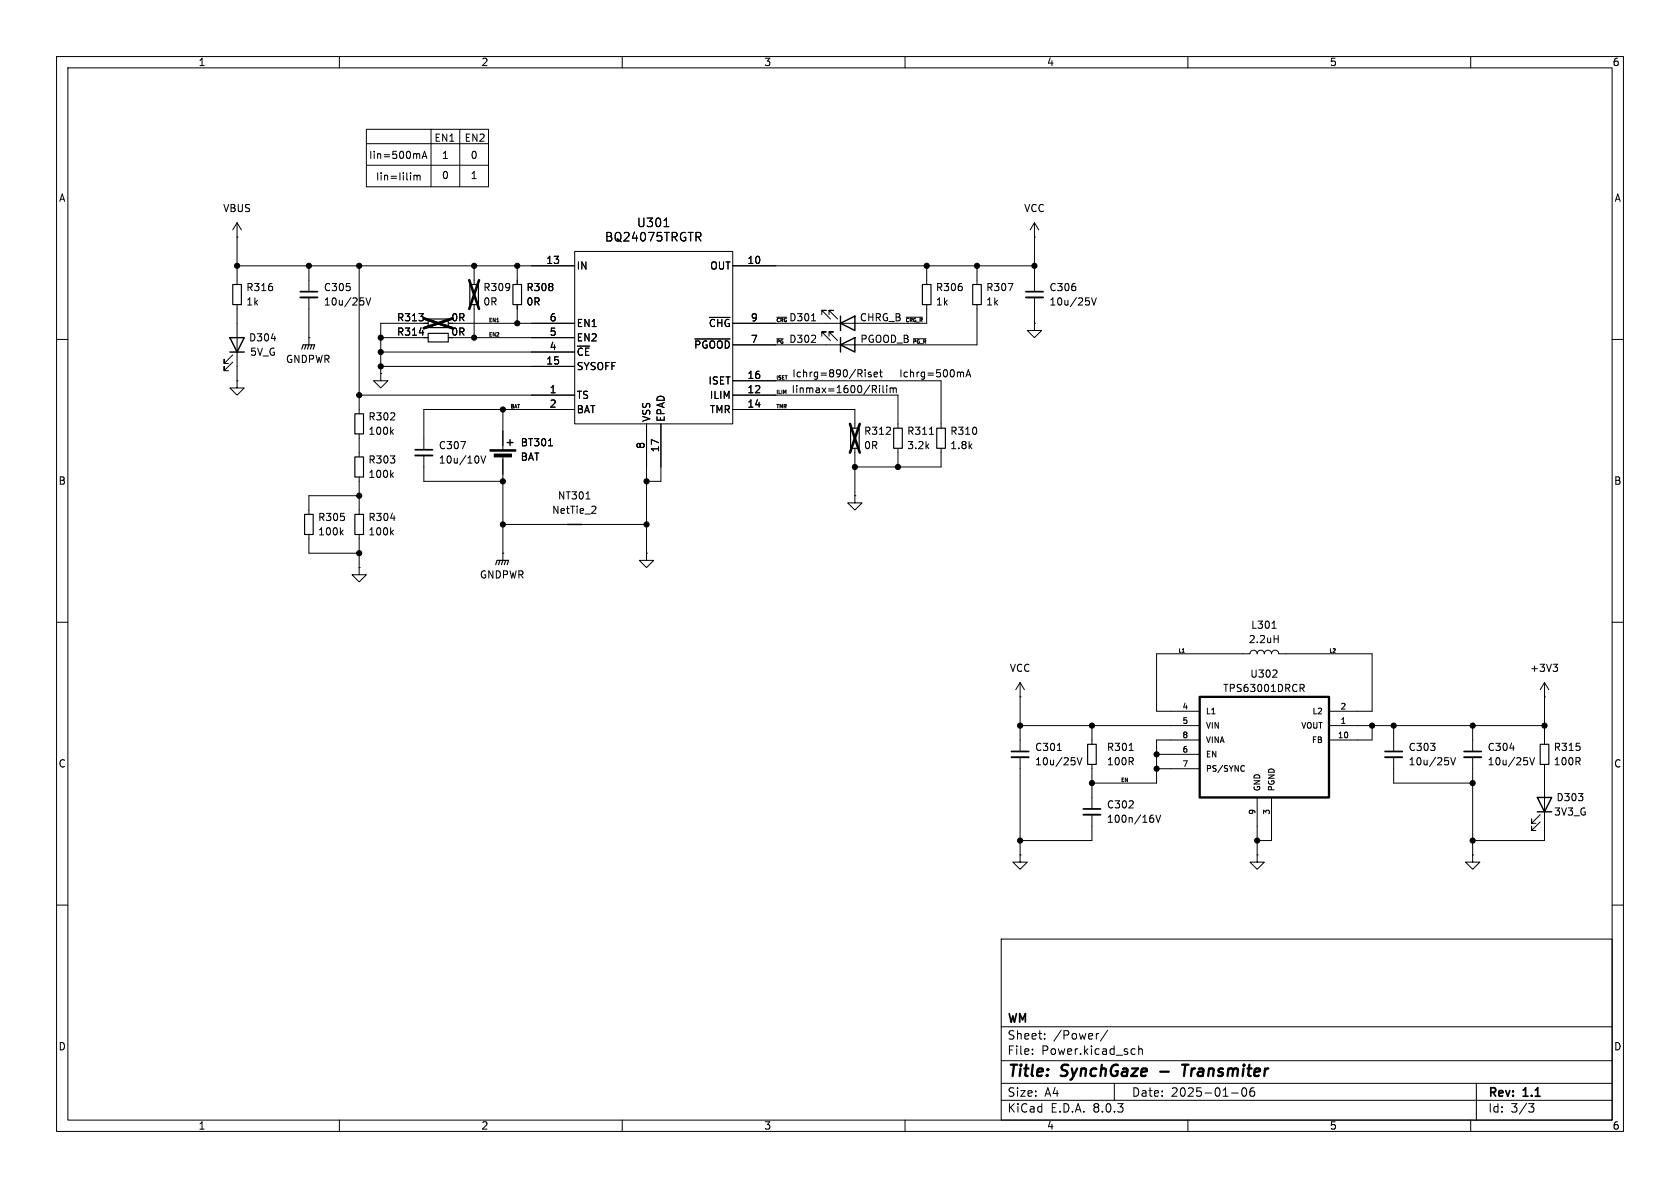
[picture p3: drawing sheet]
<svg xmlns="http://www.w3.org/2000/svg" width="297mm" height="210mm" viewBox="0 0 297 210" stroke-linecap="round" stroke-linejoin="round" font-family="sans-serif">
<g fill="none" stroke="#000" stroke-width=".18">
<path d="M10 10h277v190h-277zM12 12h273v186h-273zM60 10v2M110 10v2M160 10v2M210 10v2M260 10v2M41.9 39.4v10.9M41.9 39.4l-.8 1.2M41.9 39.4l.8 1.2M64.8 22.9h21.6v10.1h-21.6zM64.8 25.4h21.6"/>
<path d="M64.8 29.2h21.6M73.2 31v.8M73.2 31.1l.3-.1 .2 .2M73.7 31.2l.2-.2h.3l.1 .8M73.7 31.2v.6M74.6 28l.4-1.3 .5 1.3M74.7 27.7h.6M76.2 22.9v10.1M81.3 22.9v10.1M182.9 39.4v12.2M182.9 39.4l-.8 1.2M182.9 39.4l.7 1.2"/>
<path d="M10 60h2M41.9 41.9h.1M41.9 47h59.7M41.9 53.8v13.5M48 59.8h.7M54.6 59.7h.1M54.6 47v4.6M54.6 52.6v8.4M63.5 47v26.2M64.3 53.3v.5M64.7 52.7l.4 1.2 .4-1.2M67.3 59.7h8.4"/>
<path d="M74.1 58.8h.8M75.7 57.2h-8.4v8.8M80 59.7h21.6M80 57.2h21.6M83.8 47v3.3M83.8 53.8v5.9M91.4 47v3.3M91.4 53.8v3.4M101.6 44.5h27.9v30.4h-27.9zM117.4 40.1h.9M122.8 59.9h6.3M123.4 41.9l.5 .7"/>
<path d="M123.8 41.2l.1 .2-.1 .4M125.4 56.1h3.7M129.5 47h53.4M137.3 56.1h1.8M143.5 56.7h.7M145.3 55.6v-.7h.7h-.7l1.5 1.5M145.3 59.4v-.7h.7h-.7l1.5 1.5M146.6 55.6v-.7h.7h-.7l1.5 1.5M146.6 59.4v-.7h.7h-.7l1.5 1.5M160.2 56.1h2.9M161.5 59.9h2.2M163.8 53.8v3.4h-34.3"/>
<path d="M163.8 47v3.3M172.7 53.8v7.2h-43.2M172.7 47v3.3M178.2 50.1h.9l-.6 1.3M182.9 41.9h.1M182.9 57.2v1.2h1.2l-1.2 1.3-1.3-1.3h1.3M182.9 57.2h.1M182.9 52.6v4.6M192.5 53.3v.5M193 52.7l.4 1.2 .4-1.2M285 60h2M41.1 64l-1.5 1.5v-.7v.7h.8"/>
<path d="M41.1 62.7l-1.5 1.6v-.8v.8h.8M41.9 67.3v1.3h1.3l-1.3 1.3-1.3-1.3h1.3M41.9 67.3h.1M63.5 76.7v4.1M63.5 69.9h38.1M67.3 66v1.3h1.3l-1.3 1.3-1.3-1.3h1.3M67.3 66h.1M67.3 64.8h34.3M67.3 62.2h34.3M69.2 76.3l.3 .5M69.5 75.9l-.4 .5M81.5 78.1h.8l-.5 1.2"/>
<path d="M88.9 72.4v7.1M97 78.8h.7M101.6 72.4h-26.7v7.1M114.3 74.9v22.9M116.8 74.9v10.2h-2.5M129.5 69.9h29.2v5.8M129.5 72.4h21.6v3.3M129.5 67.3h36.9v8.4M151.1 79.2v8.4M153 65.4v.1M154 65.8h-.3l-.2 .2 .1 .1 .4 .2v.3h-.5M154.5 66.2l.6-.1v-.3h-.4l-.2 .2 .1 .6h.5"/>
<path d="M155.5 68.1v.2M155.5 68.6v.8M155.5 65.8h.5M155.7 65.4v1l.3 .2M156.1 68.1v1.1l.2 .2M156.8 68.1v.2M156.8 68.6v.8M157.4 68.6v.8M157.4 68.7l.3-.1 .2 .2M157.9 68.8l.2-.2h.3l.1 .8M157.9 68.8v.6M158.7 79.2v3.4"/>
<path d="M164.3 76.8h.7M166.4 79.2v3.4h-15.3M170 65.8l.3 .2v.6M170.8 66.6l.4-1.2 .4 1.2M170.9 66.3h.6M54.6 94.5v3.3h8.9M60.3 94.1l.4 .5M60.7 93.7l-.5 .5M63.5 87.6h-8.9v3.3M63.5 84.3v6.6M63.5 94.5v5.8M69.1 91.6h.8"/>
<path d="M69.2 94.1l.3 .5M69.2 83.9l.3 .5M69.5 93.7l-.4 .5M69.5 83.6l-.4 .4M74.9 80.5v4.6h14M84.6 80.8v.8M85 80.6l.4 1.3 .5-1.3M88.9 97.8h.1M88.9 80.5v18.6M88.9 92.7h25.4M103.6 88.2h.7M105.1 89.5l.2 .2v.3l-.7 .7h.7"/>
<path d="M114.3 97.8v1.3h1.3l-1.3 1.2-1.3-1.2h1.3M114.3 97.8h.1M151.1 87.6v1.3h1.3l-1.3 1.3-1.2-1.3h1.2M151.1 87.6h.1M10 110h2M63.5 100.3v1.3h1.3l-1.3 1.3-1.3-1.3h1.3M63.5 100.3h.1M224.9 111.1h.7M225 119.7h.8M225.2 112.9h.8M225.7 118.6v.4M226 112.3v1.3"/>
<path d="M274.6 117.4h.7l-.4 .5M275.1 117.9l.2 .2v.3l-.2 .3M285 110h2M180.3 123.2h.1M180.3 120.7v12.1M180.3 133.9v17.2M180.3 120.7l-.7 1.2M180.3 120.7l.8 1.2M180.3 128.3h31.8M186.9 132.7h.7M190 134.5v.6M190.4 133.9l.5 1.3 .4-1.3"/>
<path d="M193 128.3v3.3M193 135.1v7.9M199.6 132.7h.7M204.5 133.4h7.6M204.5 135.9h7.6M212.1 125.7h-7.6v-10.1h16.5a.64 .64 0 0 1 .6-.7 .64 .64 0 0 1 .6 .7 .64 .64 0 0 1 .7-.7 .64 .64 0 0 1 .6 .7 .64 .64 0 0 1 .7-.7 .64 .64 0 0 1 .6 .7 .64 .64 0 0 1 .6-.7 .64 .64 0 0 1 .7 .7h16.5v10.1h-7.7M212.1 130.8h-7.6v7.6h-11.5M219.7 135.3l.3 .1M220 136.3l-.3 .1M229.8 121h.5l.3 .2-.2 .4h-.6M230.1 121.6l.5 .6M234.9 128.3h38.1"/>
<path d="M242.6 128.3v2.5h-7.7M246.4 128.3v4.5M246.4 133.9v4.5h13.9M256 134.5v.6M256.5 133.9l.4 1.3 .4-1.3M260.3 128.3v4.5M260.3 133.9v17.2M266.9 132.2h.8M270 134.5v.6M270.4 133.9l.5 1.3 .4-1.3M273 123.2h.1M273 120.7l-.7 1.2"/>
<path d="M273 120.7v10.9M273 135.1v13.5h-12.7M273 120.7l.8 1.2M10 160h2M180.3 151.1v1.3h1.3l-1.3 1.3-1.2-1.3h1.2M180.3 151.1h.1M193 144v4.6h-12.7M203.6 144.1h.3M203.7 144.6l.3 .2v.3l-.3 .3M204.3 144.1l.5 1.3 .4-1.3M222.2 151.1v1.3h1.3l-1.3 1.3-1.2-1.3h1.2M222.2 151.1h.1"/>
<path d="M222.2 141v10.1M224.8 141v7.6h-2.6M260.3 151.1v1.3h1.3l-1.3 1.3-1.2-1.3h1.2M260.3 151.1h.1M272.3 145.3l-1.5 1.5v-.7v.7h.7M272.3 144l-1.5 1.5v-.7v.7h.7M285 160h2M177 166h108v32h-108zM60 198v2M110 198v2M160 198v2M177 194.5h108"/>
<path d="M177 191.5h108M177 187.5h108M177 181.5h108M182.5 186.3v.1M182.5 185.5v.1M184.7 183.6v.1M184.7 182.8v.1M194.2 182.7l-.2 .1M195.8 182.1l-1.3 2M197 191.5v3M200.2 185.4l.5 .1M200.7 186.3l-.5 .1"/>
<path d="M201.3 185.5l.2-.1 .4 .1 .1 .9M201.3 184.9v1.5M210 198v2M217.7 193.2h1.2M219.7 192.4l.2-.1a.81 .81 0 0 1 .6 .6 .81 .81 0 0 1-.3 .8l-.2 .1a.81 .81 0 0 1-.3-1.4zM221.7 192.3a.59 .59 0 0 0-.7 .6v.6l.1 .2 .4 .1 .2-.1 .1-.5-.1-.3h-.5l-.2 .3M260 198v2M261 191.5v6.5M270.2 195.1h1l-.5 .6 .4 .1 .1 .5-.3 .3h-.4"/>
</g>
<path d="M205.1 189.4h1.5M209 188.2h1.1M209.6 188.2l-.3 2" fill="none" stroke="#000" stroke-width=".4"/>
<path d="M53.1 52.6h3M181.4 52.6h3M73.4 80.5h3.1M178.8 133.9h3.1M244.9 133.9h3M258.8 133.9h3.1M191.5 144h3.1" fill="none" stroke="#000" stroke-width=".33"/>
<path d="M53.1 51.6h3M181.4 51.6h3M73.4 79.5h3.1M178.8 132.8h3.1M244.9 132.8h3M258.8 132.8h3.1M191.5 143h3.1" fill="none" stroke="#000" stroke-width=".3"/>
<g fill="none" stroke="#000" stroke-width=".2">
<path d="M41.1 50.3h1.6v3.5h-1.6zM75.7 58.9h3.5v1.6h-3.5zM75.7 56.4h3.5v1.5h-3.5zM83.1 50.3h1.5v3.5h-1.5zM90.7 50.3h1.5v3.5h-1.5zM163.1 50.3h1.5v3.5h-1.5zM172 50.3h1.5v3.5h-1.5zM53.3 61.7l.3-.7h2l-.2 .7M54.1 61l-.3 .7M54.6 61l-.2 .7M55.1 61l-.2 .7M62.7 73.2h1.6v3.5h-1.6z"/>
<path d="M150.4 75.7h1.5v3.5h-1.5zM158 75.7h1.5v3.5h-1.5zM165.6 75.7h1.5v3.5h-1.5zM53.8 90.9h1.6v3.6h-1.6zM62.7 90.9h1.6v3.6h-1.6zM62.7 80.8h1.6v3.5h-1.6zM87.6 99.8l.3-.7h2l-.2 .7M88.4 99.1l-.3 .7M88.9 99.1l-.3 .7M89.4 99.1l-.2 .7M192.3 131.6h1.5v3.5h-1.5zM272.3 131.6h1.5v3.5h-1.5z"/>
</g>
<g fill="#000" stroke="#000" stroke-width=".18">
<path d="M86.6 79.5h4.6v.3h-4.6zM87.4 80.3h3v.5h-3z"/>
<circle cx="41.9" cy="47" r=".46"/>
<circle cx="54.6" cy="47" r=".46"/>
<circle cx="63.5" cy="47" r=".46"/>
<circle cx="67.3" cy="59.7" r=".46"/>
<circle cx="83.8" cy="59.7" r=".46"/>
<circle cx="83.8" cy="47" r=".46"/>
<circle cx="91.4" cy="57.2" r=".46"/>
<circle cx="91.4" cy="47" r=".46"/>
<circle cx="163.8" cy="47" r=".46"/>
<circle cx="172.7" cy="47" r=".46"/>
<circle cx="182.9" cy="47" r=".46"/>
<circle cx="63.5" cy="69.9" r=".46"/>
<circle cx="67.3" cy="64.8" r=".46"/>
<circle cx="67.3" cy="62.2" r=".46"/>
<circle cx="88.9" cy="72.4" r=".46"/>
<circle cx="63.5" cy="97.8" r=".46"/>
<circle cx="63.5" cy="87.6" r=".46"/>
<circle cx="88.9" cy="92.7" r=".46"/>
<circle cx="88.9" cy="85.1" r=".46"/>
<circle cx="114.3" cy="92.7" r=".46"/>
<circle cx="114.3" cy="85.1" r=".46"/>
<circle cx="151.1" cy="82.6" r=".46"/>
<circle cx="158.7" cy="82.6" r=".46"/>
<circle cx="180.3" cy="128.3" r=".46"/>
<circle cx="193" cy="138.4" r=".46"/>
<circle cx="193" cy="128.3" r=".46"/>
<circle cx="204.5" cy="135.9" r=".46"/>
<circle cx="204.5" cy="133.4" r=".46"/>
<circle cx="242.6" cy="128.3" r=".46"/>
<circle cx="246.4" cy="128.3" r=".46"/>
<circle cx="260.3" cy="128.3" r=".46"/>
<circle cx="260.3" cy="138.4" r=".46"/>
<circle cx="273" cy="128.3" r=".46"/>
<circle cx="180.3" cy="148.6" r=".46"/>
<circle cx="222.2" cy="148.6" r=".46"/>
<circle cx="260.3" cy="148.6" r=".46"/>
</g>
<path d="M40.6 59.7h2.6l-1.3 2.5zM148.6 57.2l2.5-1.3v2.5zM148.6 55.9v2.5M148.6 59.7v2.5M40.6 62.2h2.6M89.7 78.2h1M90.2 77.7v1M148.6 61l2.5-1.3v2.5zM100.3 92.7h2.6M271.8 141h2.5l-1.3 2.5zM271.8 143.5h2.5" fill="none" stroke="#000" stroke-width=".25"/>
<path d="M74.9 56.3l5.1 1.7M80 56.3l-5.1 1.7M83 49.5l1.7 5.1M84.7 49.5l-1.7 5.1M150.3 74.9l1.7 5.1M152 74.9l-1.7 5.1" fill="none" stroke="#000" stroke-width=".46"/>
<path d="M212.1 123.2h22.8v17.8h-22.8z" fill="none" stroke="#000" stroke-width=".41"/>
<g font-size="2.8">
<text x="178" y="190.9">Title:</text>
<text x="187.7" y="190.9">SynchGaze</text>
<text x="210.7" y="190.9">Transmiter</text>
</g>
<g font-size="2.1">
<text x="112.5" y="40.4">U301</text>
<text x="106.9" y="42.9">BQ24075TRGTR</text>
<text x="178" y="184">Sheet:</text>
<text x="178" y="181.2">WM</text>
<text x="186.2" y="184">/Power/</text>
<text x="178" y="186.7">File:</text>
<text x="184.1" y="186.7">Power.kicad_sch</text>
<text x="178" y="196.9">KiCad</text>
<text x="178" y="194.1">Size:</text>
<text x="184.7" y="194.1">A4</text>
<text x="185.7" y="196.9">E.D.A.</text>
<text x="193.3" y="196.9">8.0.3</text>
<text x="200" y="194.1">Date:</text>
<text x="207" y="194.1">2025-01-06</text>
<text x="263" y="194.3">Rev:</text>
<text x="263" y="196.9">Id:</text>
<text x="267.1" y="196.9">3/3</text>
<text x="269.4" y="194.3">1.1</text>
</g>
<g font-size="1.8">
<text x="35" y="11.9">1</text>
<text x="85" y="11.9">2</text>
<text x="135" y="11.9">3</text>
<text x="185" y="11.9">4</text>
<text x="235" y="11.9">5</text>
<text x="285" y="11.9">6</text>
<text x="65.1" y="28.3">Iin=500mA</text>
<text x="76.7" y="25.3">EN1</text>
<text x="78" y="28.3">1</text>
<text x="82" y="25.3">EN2</text>
<text x="83.1" y="28.3">0</text>
<text x="10.3" y="35.9">A</text>
<text x="66.4" y="32.1">Iin=Iilim</text>
<text x="78" y="31.9">0</text>
<text x="83.1" y="31.9">1</text>
<text x="285.3" y="35.9">A</text>
<text x="39.4" y="37.7">VBUS</text>
<text x="181" y="37.7">VCC</text>
<text x="96.5" y="46.7">13</text>
<text x="101.9" y="47.9">IN</text>
<text x="125.5" y="47.9">OUT</text>
<text x="132" y="46.7">10</text>
<text x="43.4" y="51.7">R316</text>
<text x="57.2" y="51.7">C305</text>
<text x="85.4" y="51.7">R309</text>
<text x="93" y="51.7">R308</text>
<text x="165.4" y="51.7">R306</text>
<text x="174.3" y="51.7">R307</text>
<text x="185.4" y="51.7">C306</text>
<text x="43.4" y="54.2">1k</text>
<text x="57.2" y="54.2">10u/25V</text>
<text x="70.1" y="59.5">R314</text>
<text x="70.1" y="57">R313</text>
<text x="79.7" y="59.5">0R</text>
<text x="79.7" y="57">0R</text>
<text x="85.4" y="54.2">0R</text>
<text x="93" y="54.2">0R</text>
<text x="97.1" y="59.4">5</text>
<text x="97.1" y="56.9">6</text>
<text x="101.9" y="58">EN1</text>
<text x="125.2" y="58">~{CHG}</text>
<text x="132.6" y="56.9">9</text>
<text x="139.4" y="57">D301</text>
<text x="151.9" y="57">CHRG_B</text>
<text x="165.4" y="54.2">1k</text>
<text x="174.3" y="54.2">1k</text>
<text x="185.4" y="54.2">10u/25V</text>
<text x="43.9" y="60.6">D304</text>
<text x="44.1" y="63.1">5V_G</text>
<text x="50.5" y="64.4">GNDPWR</text>
<text x="96.5" y="64.5">15</text>
<text x="97.1" y="62">4</text>
<text x="101.9" y="65.6">SYSOFF</text>
<text x="101.9" y="60.6">EN2</text>
<text x="101.9" y="63.1">~{CE}</text>
<text x="122.6" y="61.8">~{PGOOD}</text>
<text x="132.6" y="60.7">7</text>
<text x="139.4" y="60.8">D302</text>
<text x="152" y="60.8">PGOOD_B</text>
<text x="97.1" y="69.6">1</text>
<text x="101.9" y="70.7">TS</text>
<text x="125.2" y="68.2">ISET</text>
<text x="125.4" y="70.7">ILIM</text>
<text x="132" y="69.6">12</text>
<text x="132" y="67.1">16</text>
<text x="139.8" y="69.7">Iinmax=1600/Rilim</text>
<text x="140" y="66.9">Ichrg=890/Riset</text>
<text x="158.9" y="66.9">Ichrg=500mA</text>
<text x="65" y="74.5">R302</text>
<text x="65" y="77.1">100k</text>
<text x="97.1" y="72.1">2</text>
<text x="101.9" y="73.3">BAT</text>
<text x="115.2" y="74.7" transform="rotate(-90 115.2 74.7)">VSS</text>
<text x="117.7" y="74.7" transform="rotate(-90 117.7 74.7)">EPAD</text>
<text x="125.4" y="73.3">TMR</text>
<text x="132" y="72.1">14</text>
<text x="152.7" y="77.1">R312</text>
<text x="160.3" y="77.1">R311</text>
<text x="167.9" y="77.1">R310</text>
<text x="65" y="82.1">R303</text>
<text x="77.5" y="79.6">C307</text>
<text x="77.5" y="82.1">10u/10V</text>
<text x="92" y="79.1">BT301</text>
<text x="92" y="81.6">BAT</text>
<text x="114" y="79.4" transform="rotate(-90 114 79.4)">8</text>
<text x="116.6" y="80.1" transform="rotate(-90 116.6 80.1)">17</text>
<text x="152.7" y="79.6">0R</text>
<text x="160.3" y="79.6">3.2k</text>
<text x="167.9" y="79.6">1.8k</text>
<text x="10.3" y="85.9">B</text>
<text x="65" y="84.7">100k</text>
<text x="98.5" y="88.5">NT301</text>
<text x="285.3" y="85.9">B</text>
<text x="56.1" y="92.3">R305</text>
<text x="56.1" y="94.8">100k</text>
<text x="65" y="92.3">R304</text>
<text x="65" y="94.8">100k</text>
<text x="97.5" y="91">NetTie_2</text>
<text x="84.7" y="102.5">GNDPWR</text>
<text x="220.7" y="113.9">2.2uH</text>
<text x="221.1" y="111.4">L301</text>
<text x="178.4" y="119">VCC</text>
<text x="220.9" y="120">U302</text>
<text x="270.4" y="119">+3V3</text>
<text x="216.1" y="122.5">TPS63001DRCR</text>
<text x="10.3" y="135.9">C</text>
<text x="182.9" y="132.9">C301</text>
<text x="182.9" y="135.5">10u/25V</text>
<text x="195.6" y="132.9">R301</text>
<text x="195.6" y="135.5">100R</text>
<text x="248.9" y="132.9">C303</text>
<text x="248.9" y="135.5">10u/25V</text>
<text x="262.9" y="132.9">C304</text>
<text x="262.9" y="135.5">10u/25V</text>
<text x="274.6" y="132.9">R315</text>
<text x="274.6" y="135.5">100R</text>
<text x="285.3" y="135.9">C</text>
<text x="195.6" y="143.1">C302</text>
<text x="275.1" y="141.8">D303</text>
<text x="195.6" y="145.6">100n/16V</text>
<text x="274.6" y="144.4">3V3_G</text>
<text x="10.3" y="185.9">D</text>
<text x="285.3" y="185.9">D</text>
<text x="35" y="199.9">1</text>
<text x="85" y="199.9">2</text>
<text x="135" y="199.9">3</text>
<text x="185" y="199.9">4</text>
<text x="235" y="199.9">5</text>
<text x="285" y="199.9">6</text>
</g>
<g font-size="1.4">
<text x="208.9" y="125.5">4</text>
<text x="236.9" y="125.5">2</text>
<text x="208.9" y="128">5</text>
<text x="208.9" y="130.6">8</text>
<text x="213.1" y="126.5">L1</text>
<text x="213.1" y="129">VIN</text>
<text x="213.1" y="131.5">VINA</text>
<text x="229.9" y="129">VOUT</text>
<text x="231.8" y="131.5">FB</text>
<text x="231.9" y="126.5">L2</text>
<text x="236.4" y="130.6">10</text>
<text x="236.9" y="128">1</text>
<text x="208.9" y="133.1">6</text>
<text x="208.9" y="135.6">7</text>
<text x="213.1" y="134.1">EN</text>
<text x="213.1" y="136.6">PS/SYNC</text>
<text x="223" y="140" transform="rotate(-90 223 140)">GND</text>
<text x="225.5" y="140" transform="rotate(-90 225.5 140)">PGND</text>
<text x="222" y="144.1" transform="rotate(-90 222 144.1)">9</text>
<text x="224.5" y="144.1" transform="rotate(-90 224.5 144.1)">3</text>
</g>
<g font-size=".9">
<text x="86.4" y="59.5">EN2</text>
<text x="86.4" y="57">EN1</text>
<text x="137.2" y="57">~{CRG}</text>
<text x="160" y="57">~{CRG_R}</text>
<text x="137.2" y="60.8">~{PG}</text>
<text x="161.3" y="60.8">~{PG_R}</text>
<text x="137.2" y="67.1">ISET</text>
<text x="137.2" y="69.7">ILIM</text>
<text x="90.2" y="72.2">BAT</text>
<text x="137.2" y="72.2">TMR</text>
<text x="208.3" y="115.4">L1</text>
<text x="234.9" y="115.4">L2</text>
<text x="198.1" y="138.3">EN</text>
</g>
</svg>
